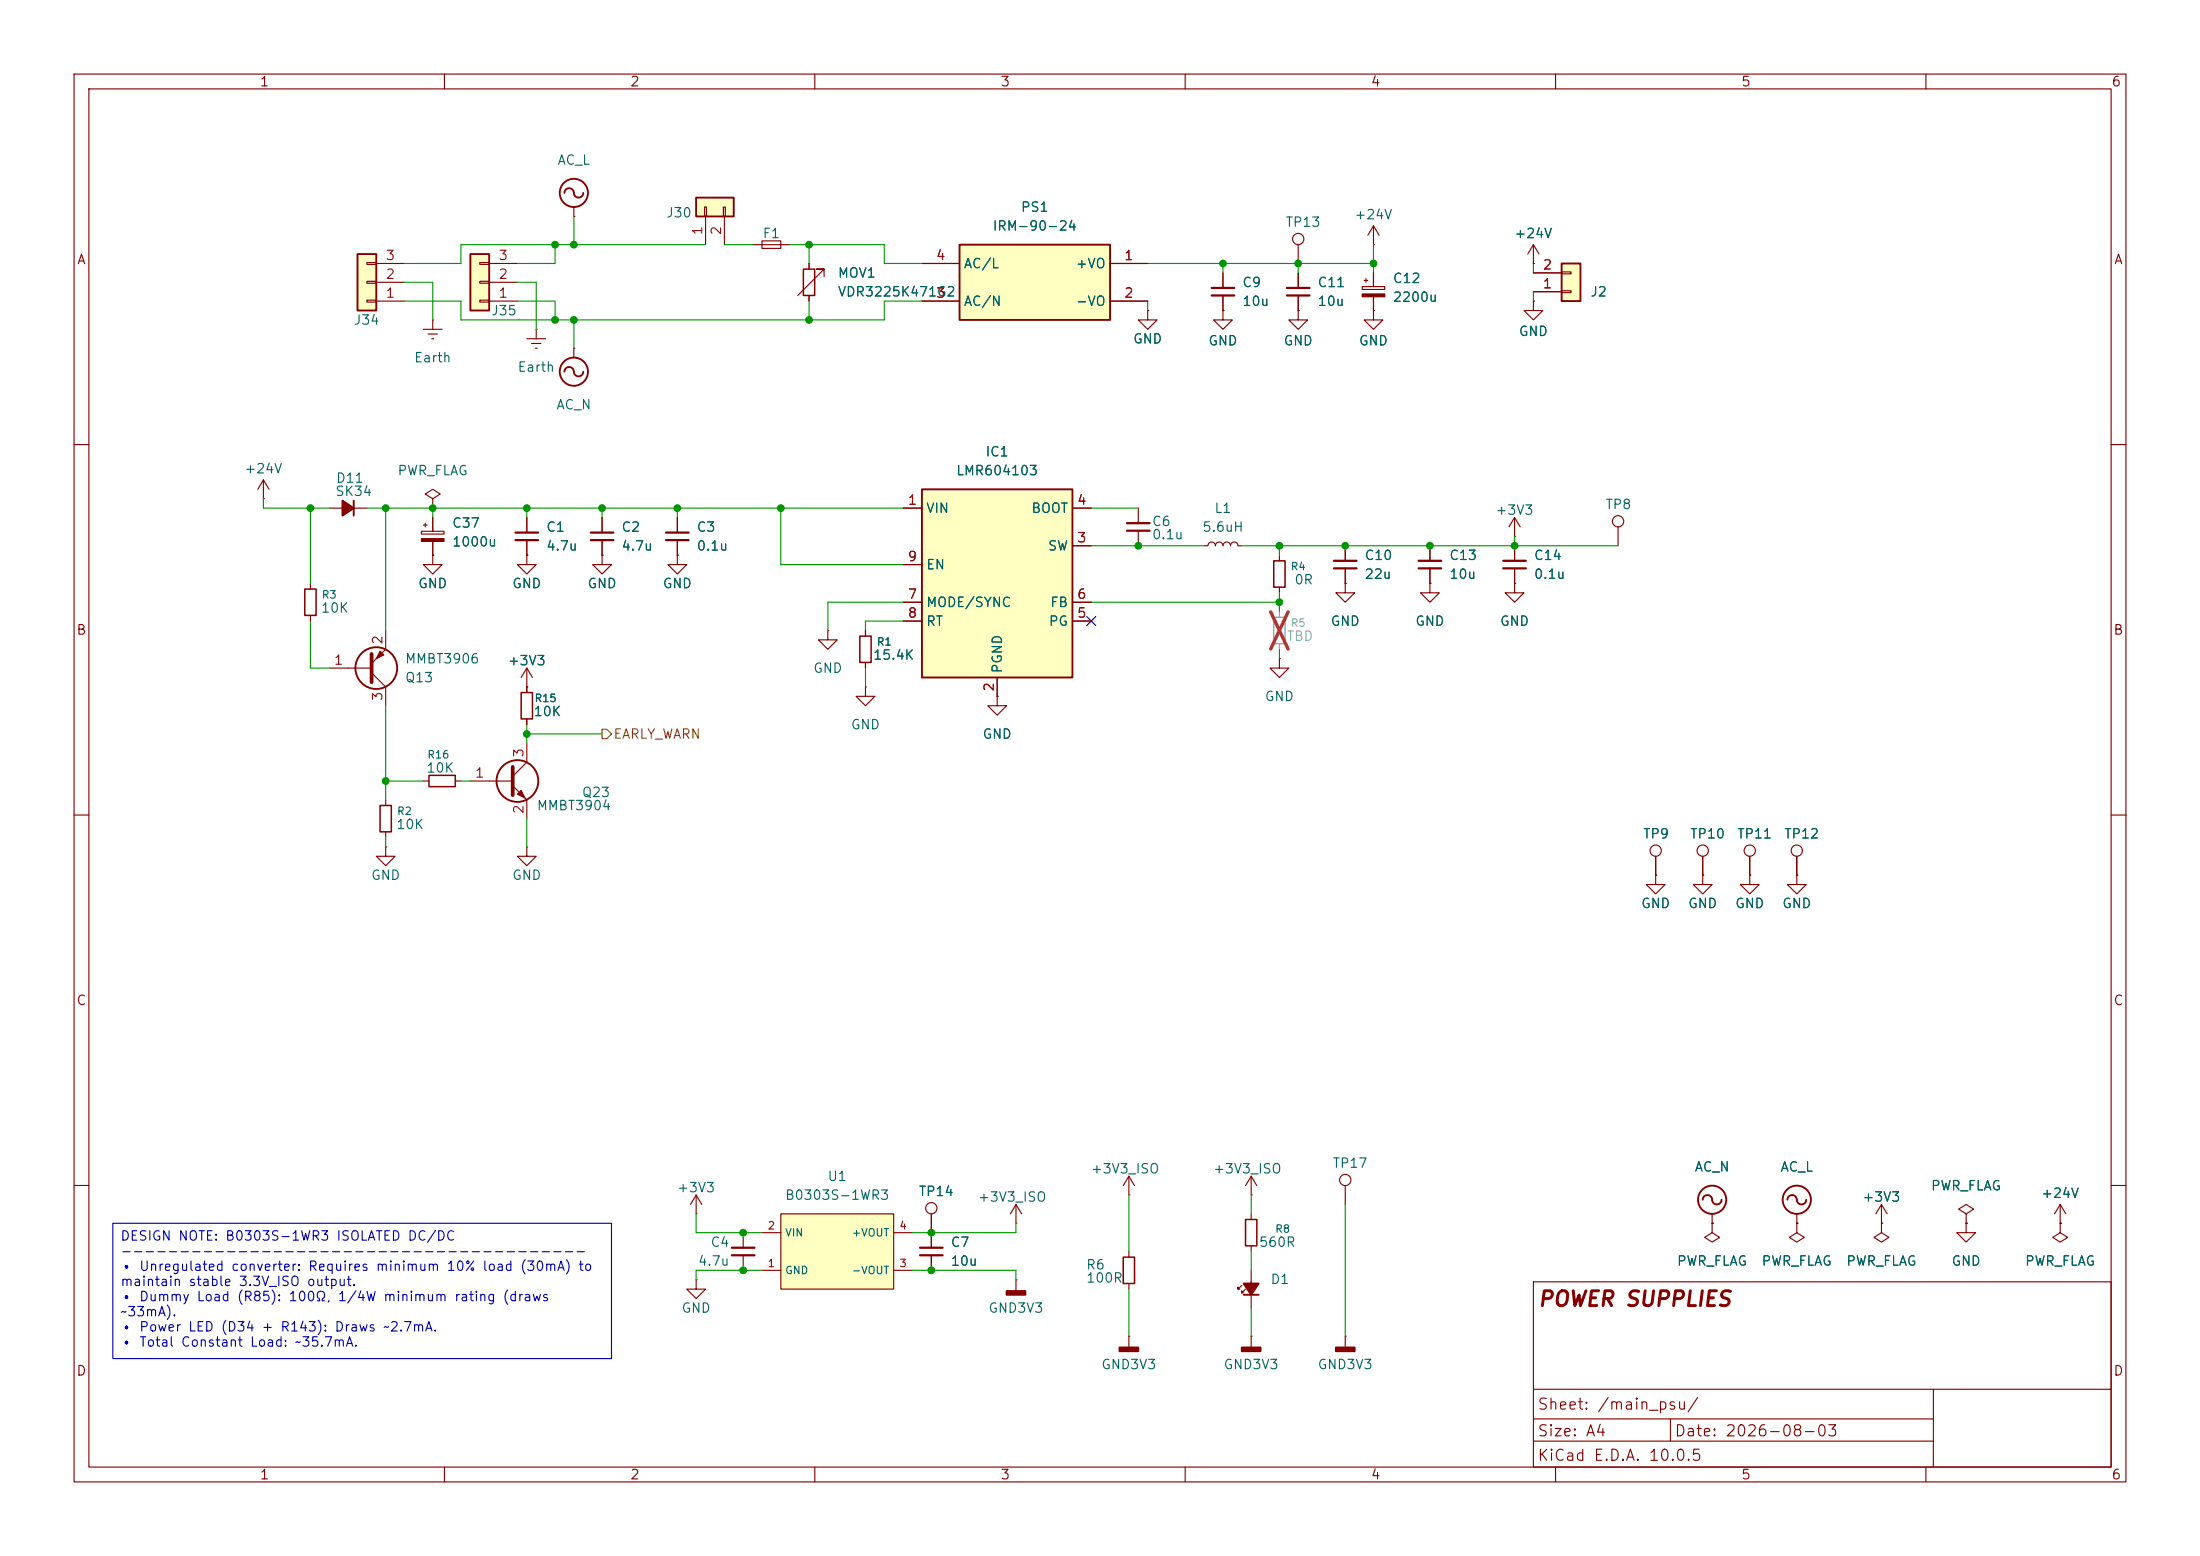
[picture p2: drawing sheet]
<svg xmlns="http://www.w3.org/2000/svg" width="297mm" height="210mm" viewBox="0 0 297 210" stroke-linecap="round" stroke-linejoin="round" font-family="sans-serif">
<g fill="none" stroke="#840000" stroke-width=".15">
<path d="M10 10h277v190h-277zM12 12h273v186h-273zM60 10v2M110 10v2M160 10v2M210 10v2M260 10v2M10 60h2M285 60h2M71.1 92.7v.8M71.1 97v.8M10 110h2"/>
<path d="M285 110h2M10 160h2M207 173h78v25h-78zM285 160h2M60 198v2M110 198v2M160 198v2M207 194.5h54M207 191.5h54M207 187.5h78M210 198v2M225.5 191.5v3"/>
<path d="M260 198v2M261 187.5v10.5"/>
</g>
<path d="M70.4 93.5h1.5v3.5h-1.5z" fill="none" stroke="#840000" stroke-width=".2"/>
<path d="M48.3 34.3h2.5v7.6h-2.5z" fill="#ffffc2"/>
<path d="M48.3 34.3h2.5v7.6h-2.5z" fill="none" stroke="#840000" stroke-width=".25"/>
<path d="M49.5 38h1.3v.2h-1.3zM49.5 35.4h1.3v.3h-1.3zM50.8 38.1h3.8M50.8 35.6h3.8M49.5 40.5h1.3v.3h-1.3zM50.8 40.6h3.8M91.4 69.9v2M91.4 72.9v2M116.8 85.1v.8M116.8 89.4v.8" fill="none" stroke="#840000" stroke-width=".15"/>
<path d="M89.9 71.9h3.1M89.9 72.9h3.1" fill="none" stroke="#840000" stroke-width=".3"/>
<path d="M116.1 85.9h1.5v3.5h-1.5z" fill="none" stroke="#840000" stroke-width=".2"/>
<path d="M124.5 66h20.3v25.4h-20.3z" fill="#ffffc2"/>
<path d="M124.5 66h20.3v25.4h-20.3z" fill="none" stroke="#840000" stroke-width=".25"/>
<g fill="none" stroke="#840000" stroke-width=".15">
<path d="M58.4 67.3l1-.6-1-.7-1 .7 1 .6v1.3M58.4 68.6h.1M121.9 68.6h2.6M121.9 76.2h2.6M144.8 68.6h2.5M144.8 73.7h2.5M121.9 83.8h2.6M121.9 81.3h2.6M134.6 91.4v2.6M144.8 83.8h2.5M144.8 81.3h2.5M94 172.7v1.3h1.2l-1.2 1.3-1.3-1.3h1.3"/>
<path d="M94 172.7h.1"/>
</g>
<path d="M94 26.7h5.1v2.5h-5.1z" fill="#ffffc2"/>
<g fill="none" stroke="#840000" stroke-width=".25">
<path d="M76.2 26a.67 .67 0 0 1 .8-.6 .67 .67 0 0 1 .5 .9 .64 .64 0 0 0 .7 .4 .64 .64 0 0 0 .5-.7M94 26.7h5.1v2.5h-5.1z"/>
<circle cx="77.5" cy="26" r="1.9"/>
</g>
<g fill="none" stroke="#840000" stroke-width=".15">
<path d="M77.5 29.2h.1M77.5 27.9v1.3M95.1 27.9h.3v1.3h-.3zM95.2 29.2v3.8M97.7 27.9h.2v1.3h-.2zM97.8 29.2v3.8M101.6 33h5.1M102.9 32.5h2.5v1h-2.5zM57.1 44.5h2.6M57.8 45.1h1.3M58.3 45.7h.2M58.4 43.2h.1"/>
<path d="M58.4 43.2v1.3M242.6 165.1v1.3l1 .6-1 .6-1-.6 1-.6M242.6 165.1h.1"/>
</g>
<path d="M63.5 34.3h2.5v7.6h-2.5z" fill="#ffffc2"/>
<g fill="none" stroke="#840000" stroke-width=".25">
<path d="M63.5 34.3h2.5v7.6h-2.5zM76.2 50.2a.67 .67 0 0 1 .8-.7 .67 .67 0 0 1 .5 .9 .64 .64 0 0 0 .7 .4 .64 .64 0 0 0 .5-.6"/>
<circle cx="77.5" cy="50.2" r="1.9"/>
</g>
<g fill="none" stroke="#840000" stroke-width=".15">
<path d="M64.8 38h1.2v.2h-1.2zM64.8 35.4h1.2v.3h-1.2zM66 38.1h3.8M66 35.6h3.8M64.8 40.5h1.2v.3h-1.2zM66 40.6h3.8M77.5 47h.1M77.5 47v1.3M111.8 85.1v1.3h1.2l-1.2 1.2-1.3-1.2h1.3M111.8 85.1h.1M116.8 92.7v1.3h1.3l-1.3 1.3-1.2-1.3h1.2M116.8 92.7h.1"/>
<path d="M52.1 114.3v1.3h1.2l-1.2 1.2-1.3-1.2h1.3M52.1 114.3h.1M52.1 108v.7M52.1 112.3v.7M57.1 105.4h.8M61.5 105.4h.7"/>
</g>
<path d="M51.3 108.7h1.5v3.6h-1.5zM57.9 104.6h3.6v1.6h-3.6z" fill="none" stroke="#840000" stroke-width=".2"/>
<path d="M129.5 33h20.4v10.2h-20.4z" fill="#ffffc2"/>
<path d="M129.5 33h20.4v10.2h-20.4z" fill="none" stroke="#840000" stroke-width=".25"/>
<path d="M124.5 35.6h5M149.9 35.6h5M124.5 40.6h5M149.9 40.6h5M94 163.8h.1M94 161.3l-.8 1.3M94 161.3l.7 1.3M94 161.3v2.5M100.3 166.4v2M100.3 169.4v2.1" fill="none" stroke="#840000" stroke-width=".15"/>
<path d="M98.8 168.4h3.1M98.8 169.4h3.1" fill="none" stroke="#840000" stroke-width=".3"/>
<path d="M105.4 163.8h15.2v10.2h-15.2z" fill="#ffffc2"/>
<g fill="none" stroke="#840000" stroke-width=".15">
<path d="M109.2 35.6v.7M109.2 39.9v.7M111.3 37.3v-1h-1.1h1.1l-3.6 3.6M175.3 33v2.6M175.3 36.8v2.1M175.3 39.9v2M183.9 38.7h3v.4h-3zM184.1 37.8h.6M184.4 37.6v.5M185.4 33h.1M185.4 30.5l-.7 1.3M185.4 30.5l.8 1.3"/>
<path d="M185.4 30.5v2.5M185.4 36.8v1.9M207 35.6h.1M207 33l-.8 1.3M207 33l.8 1.3M207 33v2.6M71.1 45.7h2.6M71.8 46.4h1.2M72.3 47h.2M72.4 44.5h.1M72.4 44.5v1.2M175.3 41.9v1.3h1.2l-1.2 1.3-1.3-1.3h1.3"/>
<path d="M175.3 41.9h.1M185.4 41.9v1.3h1.3l-1.3 1.3-1.3-1.3h1.3M185.4 41.9h.1M185.4 40.1v1.8M207 40.6v1.3h1.3l-1.3 1.3-1.3-1.3h1.3M207 40.6h.1M35.6 67.3h.1M35.6 64.8l-.8 1.2M35.6 64.8l.7 1.2M35.6 64.8v2.5M41.9 78.7v.8M44.4 68.6h5.1"/>
<path d="M56.9 71.7h3v.4h-3zM57.1 70.9h.6M57.4 70.6v.5M58.4 74.9v1.3h1.3l-1.3 1.3-1.3-1.3h1.3M58.4 74.9h.1M58.4 69.9v1.8M58.4 73.1v1.8M71.1 74.9v1.3h1.3l-1.3 1.3-1.3-1.3h1.3M71.1 74.9h.1M71.1 69.9v2M71.1 72.9v2M81.3 74.9v1.3h1.2l-1.2 1.3-1.3-1.3h1.3"/>
<path d="M81.3 74.9h.1M81.3 69.9v2M81.3 72.9v2M91.4 74.9v1.3h1.3l-1.3 1.3-1.2-1.3h1.2M91.4 74.9h.1M41.9 83.1v.7M44.4 90.2h5.8M50.2 90.8l1.9 1.9v2.6M52.1 85.1v2.5l-1.9 1.9M71.1 92.7h.1M71.1 90.2v2.5M71.1 90.2l-.7 1.2"/>
<path d="M71.1 90.2l.8 1.2M63.5 105.4h5.7M69.2 106l1.9 2v2.5M71.1 114.3v1.3h1.3l-1.3 1.2-1.3-1.2h1.3M71.1 114.3h.1M71.1 100.3v2.6l-1.9 1.9M102.9 171.5h2.5M102.9 166.4h2.5M105.4 163.8h15.2v10.2h-15.2zM120.6 171.5h2.6M120.6 166.4h2.6"/>
<circle cx="175.3" cy="32.3" r=".76"/>
</g>
<path d="M173.7 38.9h3.1M173.7 39.9h3.1M69.6 71.9h3M69.6 72.9h3M79.8 71.9h3M79.8 72.9h3" fill="none" stroke="#840000" stroke-width=".3"/>
<path d="M50.2 88.3v3.8M69.2 103.5v3.8" fill="none" stroke="#840000" stroke-width=".51"/>
<g fill="none" stroke="#840000" stroke-width=".25">
<path d="M47.8 67.6v2"/>
<circle cx="50.8" cy="90.2" r="2.82"/>
<circle cx="69.8" cy="105.4" r="2.82"/>
</g>
<g fill="#840000" stroke="#840000" stroke-width=".15">
<path d="M69.8 107.2l.6-.5 .5 1z"/>
<path d="M56.9 72.7h3v.4h-3z"/>
<path d="M51.3 87.9l.5 .5-1 .5z"/>
<path d="M183.9 39.7h3v.4h-3z"/>
</g>
<path d="M108.5 36.3h1.5v3.6h-1.5zM41.1 79.5h1.6v3.6h-1.6z" fill="none" stroke="#840000" stroke-width=".2"/>
<path d="M46.2 67.6l1.6 1-1.6 1z" fill="#840000" stroke="#840000" stroke-width=".25"/>
<path d="M210.8 35.6h2.6v5h-2.6z" fill="#ffffc2"/>
<g fill="none" stroke="#840000" stroke-width=".25">
<path d="M210.8 35.6h2.6v5h-2.6zM167.9 174.8h2M229.9 161.9a.67 .67 0 0 1 .7-.6 .67 .67 0 0 1 .6 .8 .64 .64 0 0 0 .7 .4 .64 .64 0 0 0 .5-.6M241.3 161.9a.67 .67 0 0 1 .8-.6 .67 .67 0 0 1 .5 .8 .64 .64 0 0 0 .7 .4 .64 .64 0 0 0 .5-.6"/>
<circle cx="231.1" cy="161.9" r="1.9"/>
<circle cx="242.6" cy="161.9" r="1.9"/>
</g>
<g fill="none" stroke="#840000" stroke-width=".15">
<path d="M109.2 35.6v.7M109.2 39.9v.7M124.5 35.6h5M149.9 35.6h5M165.1 36.8v2.1M165.1 39.9v2M175.3 36.8v2.1M175.3 39.9v2M185.4 36.8v1.9M207 35.6h.1M207 39.4h3.8M207 36.8h3.8"/>
<path d="M210.8 39.2h1.3v.3h-1.3zM210.8 36.7h1.3v.3h-1.3zM124.5 40.6h5M149.9 40.6h5M154.9 41.9v1.3h1.3l-1.3 1.3-1.2-1.3h1.2M154.9 41.9h.1M165.1 41.9v1.3h1.3l-1.3 1.3-1.3-1.3h1.3M165.1 41.9h.1M175.3 41.9h.1M185.4 41.9h.1M185.4 40.1v1.8M207 40.6h.1"/>
<path d="M58.4 74.9h.1M58.4 69.9v1.8M58.4 73.1v1.8M71.1 74.9h.1M71.1 69.9v2M71.1 72.9v2M81.3 74.9h.1M81.3 69.9v2M81.3 72.9v2M91.4 74.9h.1M91.4 69.9v2M91.4 72.9v2"/>
<path d="M121.9 68.6h2.6M121.9 76.2h2.6M144.8 73.7h2.5M144.8 68.6h2.5M153.7 68.6v2M153.7 71.6v2.1M162.6 73.7h.5a.51 .51 0 0 1 .5-.5 .51 .51 0 0 1 .5 .5 .51 .51 0 0 1 .5-.5 .51 .51 0 0 1 .5 .5 .51 .51 0 0 1 .5-.5 .51 .51 0 0 1 .5 .5 .51 .51 0 0 1 .5-.5 .51 .51 0 0 1 .5 .5h.5M172.7 74.9v.8M172.7 79.2v.8M181.6 78.7v1.3h1.3l-1.3 1.3-1.3-1.3h1.3M181.6 78.7h.1M181.6 73.7v2"/>
<path d="M181.6 76.7v2M193 78.7v1.3h1.3l-1.3 1.3-1.2-1.3h1.2M193 78.7h.1M193 73.7v2M193 76.7v2M204.5 72.4h.1M204.5 78.7v1.3h1.2l-1.2 1.3-1.3-1.3h1.3M204.5 78.7h.1M204.5 69.9l-.8 1.2M204.5 69.9l.7 1.2M204.5 69.9v2.5M204.5 73.7v2"/>
<path d="M204.5 76.7v2M218.4 71.1v2.6M71.1 92.7h.1M71.1 92.7v.8M71.1 97v.8M116.8 85.1v.8M116.8 89.4v.8M121.9 83.8h2.6M121.9 81.3h2.6M134.6 94v1.3h1.3l-1.3 1.2-1.3-1.2h1.3M134.6 94h.1M134.6 91.4v2.6"/>
<path d="M144.8 83.8h2.5M144.8 81.3h2.5M172.7 88.9v1.3h-1.3l1.3 1.2 1.3-1.2h-1.3M172.7 88.9h.1M223.5 118.1v1.3h1.3l-1.3 1.3-1.3-1.3h1.3M223.5 118.1h.1M223.5 115.6v2.5M229.9 118.1v1.3h1.2l-1.2 1.3-1.3-1.3h1.3M229.9 118.1h.1M229.9 115.6v2.5M236.2 118.1v1.3h1.3l-1.3 1.3-1.3-1.3h1.3M236.2 118.1h.1"/>
<path d="M236.2 115.6v2.5M242.6 118.1v1.3h1.2l-1.2 1.3-1.3-1.3h1.3M242.6 118.1h.1M242.6 115.6v2.5M152.4 158.8l.8 1.2M152.4 158.8l-.8 1.2M152.4 158.8v2.5M168.9 158.8v2.5M168.9 158.8l.8 1.2M168.9 158.8l-.8 1.2M125.7 163.8v4.6M125.7 169.4v2.1"/>
<path d="M137.2 165.1h.1M137.2 172.7h.1M137.2 162.6l.7 1.2M137.2 162.6l-.8 1.2M137.2 162.6v2.5M137.2 172.7v1.5M152.4 161.3h.1M152.4 168.9v.8M152.4 173.2v.8M167.6 173.5l-.5 .5v-.3v.3h.3M168.1 174l-.5 .5v-.3v.3h.3M168.9 161.3h.1"/>
<path d="M168.9 163.8v.8M168.9 168.1v.8M168.9 171.5v5M181.6 160v2.6M231.1 165.1v1.3l1.1 .6-1.1 .6-1-.6 1-.6M231.1 165.1h.1M231.1 163.8v1.3M242.6 165.1h.1M242.6 163.8v1.3M254 165.1v1.3l1 .6-1 .6-1-.6 1-.6M254 165.1h.1M254 162.6l-.8 1.2"/>
<path d="M254 162.6l.8 1.2M254 162.6v2.5M265.4 165.1v1.3h1.3l-1.3 1.2-1.2-1.2h1.2M265.4 165.1h.1M265.4 163.8l1-.6-1-.6-1 .6 1 .6v1.3M278.1 165.1v1.3l1 .6-1 .6-1-.6 1-.6M278.1 165.1h.1M278.1 162.6l-.7 1.2M278.1 162.6l.8 1.2M278.1 162.6v2.5M152.4 180.3h.1M152.4 180.3v1.6"/>
<path d="M168.9 180.3h.1M168.9 180.3v1.6M181.6 180.3h.1M181.6 180.3v1.6"/>
<circle cx="218.4" cy="70.4" r=".76"/>
<circle cx="223.5" cy="114.8" r=".76"/>
<circle cx="229.9" cy="114.8" r=".76"/>
<circle cx="236.2" cy="114.8" r=".76"/>
<circle cx="242.6" cy="114.8" r=".76"/>
<circle cx="181.6" cy="159.3" r=".76"/>
<circle cx="125.7" cy="163.1" r=".76"/>
</g>
<path d="M163.6 38.9h3M163.6 39.9h3M152.1 70.6h3.1M152.1 71.6h3.1M180.1 75.7h3M180.1 76.7h3M191.5 75.7h3.1M191.5 76.7h3.1M202.9 75.7h3.1M202.9 76.7h3.1M124.2 168.4h3.1M124.2 169.4h3.1" fill="none" stroke="#840000" stroke-width=".3"/>
<g fill="#840000" stroke="#840000" stroke-width=".25">
<path d="M151.1 181.9h2.6v.5h-2.6z"/>
<path d="M135.9 174.2h2.5v.6h-2.5z"/>
<path d="M180.3 181.9h2.6v.5h-2.6z"/>
<path d="M167.6 181.9h2.6v.5h-2.6z"/>
<path d="M167.9 173.2h2l-1 1.6z"/>
</g>
<path d="M172 75.7h1.5v3.5h-1.5zM151.6 169.7h1.6v3.5h-1.6zM168.1 164.6h1.6v3.5h-1.6z" fill="none" stroke="#840000" stroke-width=".2"/>
<path d="M172 83.3h1.5v3.6h-1.5z" fill="none" stroke="#a1a1a1" stroke-width=".2"/>
<path d="M172.7 82.6v.7M172.7 86.9v.7" fill="none" stroke="#a1a1a1" stroke-width=".15"/>
<path d="M171.5 82.6l2.4 5M173.9 82.6l-2.4 5" fill="none" stroke="#e12e31" stroke-width=".46"/>
<path d="M81.3 98.4h.6l.6 .7-.6 .6h-.6z" fill="none" stroke="#725600" stroke-width=".15"/>
<g fill="none" stroke="#009600" stroke-width=".15">
<path d="M54.6 38.1h3.8v5.1M69.8 38.1h2.6v6.4M74.9 33v2.6h-5.1M77.5 29.2v3.8M95.2 33h-33v2.6h-7.6M97.8 33h3.8M106.7 33h12.7v2.6h5.1M109.2 33v2.6M154.9 35.6h30.5M165.1 35.6v1.2M175.3 35.6v1.2M185.4 33v3.8"/>
<path d="M207 35.6v1.2M207 39.4v1.2M54.6 40.6h7.6v2.6h57.2v-2.6h5.1M69.8 40.6h5.1v2.6M77.5 43.2v3.8M109.2 40.6v2.6M154.9 40.6v1.3M35.6 67.3v1.3h8.8M41.9 68.6v10.1M49.5 68.6h72.4M52.1 68.6v16.5M58.4 68.6v1.3"/>
<path d="M71.1 68.6v1.3M81.3 68.6v1.3M91.4 68.6v1.3M105.4 68.6v7.6h16.5M147.3 68.6h6.4M147.3 73.7h15.3M167.6 73.7h50.8M172.7 73.7v1.2M204.5 72.4v1.3M41.9 83.8v6.4h2.5M52.1 95.3v12.7M71.1 97.8v2.5"/>
<path d="M71.1 99.1h10.2M116.8 90.2v2.5M121.9 83.8h-5.1v1.3M121.9 81.3h-10.1v3.8M147.3 81.3h25.4M172.7 80v2.6M172.7 87.6v1.3M52.1 113v1.3M52.1 105.4h5M62.2 105.4h1.3M71.1 110.5v3.8M94 163.8v2.6h8.9"/>
<path d="M102.9 171.5h-8.9v1.2M123.2 171.5h14v1.2M137.2 165.1v1.3h-14M152.4 161.3v7.6M152.4 174v6.3M168.9 161.3v2.5M168.9 168.9v2.6M168.9 176.5v3.8M181.6 162.6v17.7"/>
</g>
<path d="M146.7 83.2l1.2 1.2M147.9 83.2l-1.2 1.2" fill="none" stroke="#000084" stroke-width=".15"/>
<path d="M15.2 165.1h67.3v18.3h-67.3z" fill="none" stroke="#0000c2" stroke-width=".15"/>
<g fill="#009600" stroke="#009600" stroke-width=".14">
<circle cx="100.3" cy="171.5" r=".46"/>
<circle cx="71.1" cy="99.1" r=".46"/>
<circle cx="52.1" cy="105.4" r=".46"/>
<circle cx="100.3" cy="166.4" r=".46"/>
<circle cx="109.2" cy="43.2" r=".46"/>
<circle cx="109.2" cy="33" r=".46"/>
<circle cx="77.5" cy="33" r=".46"/>
<circle cx="71.1" cy="68.6" r=".46"/>
<circle cx="81.3" cy="68.6" r=".46"/>
<circle cx="105.4" cy="68.6" r=".46"/>
<circle cx="91.4" cy="68.6" r=".46"/>
<circle cx="153.7" cy="73.7" r=".46"/>
<circle cx="74.9" cy="43.2" r=".46"/>
<circle cx="77.5" cy="43.2" r=".46"/>
<circle cx="74.9" cy="33" r=".46"/>
<circle cx="52.1" cy="68.6" r=".46"/>
<circle cx="58.4" cy="68.6" r=".46"/>
<circle cx="41.9" cy="68.6" r=".46"/>
<circle cx="185.4" cy="35.6" r=".46"/>
<circle cx="175.3" cy="35.6" r=".46"/>
<circle cx="165.1" cy="35.6" r=".46"/>
<circle cx="181.6" cy="73.7" r=".46"/>
<circle cx="204.5" cy="73.7" r=".46"/>
<circle cx="193" cy="73.7" r=".46"/>
<circle cx="172.7" cy="81.3" r=".46"/>
<circle cx="125.7" cy="171.5" r=".46"/>
<circle cx="125.7" cy="166.4" r=".46"/>
<circle cx="172.7" cy="73.7" r=".46"/>
</g>
<text font-size="2" fill="#840000" x="207.5" y="176.8">POWER SUPPLIES</text>
<g font-size="1.5" fill="#840000">
<text x="207.5" y="190.6">Sheet: /main_psu/</text>
<text x="207.5" y="197.5">KiCad E.D.A. 10.0.5</text>
<text x="207.5" y="194.2">Size: A4</text>
<text x="226" y="194.2">Date: 2026-08-03</text>
</g>
<g font-size="1.3" fill="#840000">
<text x="35" y="12">1</text>
<text x="85" y="12">2</text>
<text x="135" y="12">3</text>
<text x="185" y="12">4</text>
<text x="235" y="12">5</text>
<text x="285" y="12">6</text>
<text x="10.3" y="36">A</text>
<text x="285.3" y="36">A</text>
<text x="10.2" y="86">B</text>
<text x="285.2" y="86">B</text>
<text x="10.2" y="136">C</text>
<text x="285.2" y="136">C</text>
<text x="10.2" y="186">D</text>
<text x="285.2" y="186">D</text>
<text x="35" y="200">1</text>
<text x="85" y="200">2</text>
<text x="135" y="200">3</text>
<text x="185" y="200">4</text>
<text x="235" y="200">5</text>
<text x="285" y="200">6</text>
</g>
<g font-size="1.3" fill="#006464">
<text x="75.2" y="22.6">AC_L</text>
<text x="89.8" y="29.7">J30</text>
<text x="137.7" y="28.9">PS1</text>
<text x="182.8" y="29.9">+24V</text>
<text x="102.9" y="32.5">F1</text>
<text x="133.9" y="31.4">IRM-90-24</text>
<text x="173.5" y="30.9">TP13</text>
<text x="204.3" y="32.5">+24V</text>
<text x="113" y="37.8">MOV1</text>
<text x="113" y="40.3">VDR3225K471G2</text>
<text x="130" y="41.6">AC/N</text>
<text x="130" y="36.5">AC/L</text>
<text x="145.1" y="36.5">+VO</text>
<text x="145.1" y="41.6">-VO</text>
<text x="167.6" y="39.1">C9</text>
<text x="167.6" y="41.6">10u</text>
<text x="177.8" y="39.1">C11</text>
<text x="177.8" y="41.6">10u</text>
<text x="187.9" y="38.5">C12</text>
<text x="187.9" y="41.1">2200u</text>
<text x="214.6" y="40.3">J2</text>
<text x="47.7" y="44.1">J34</text>
<text x="66.2" y="42.9">J35</text>
<text x="152.9" y="46.7">GND</text>
<text x="163" y="46.9">GND</text>
<text x="173.2" y="46.9">GND</text>
<text x="183.4" y="46.9">GND</text>
<text x="204.9" y="45.7">GND</text>
<text x="55.8" y="49.2">Earth</text>
<text x="69.8" y="50.5">Earth</text>
<text x="75" y="55.6">AC_N</text>
<text x="32.9" y="64.2">+24V</text>
<text x="45.3" y="65.5">D11</text>
<text x="53.6" y="64.5">PWR_FLAG</text>
<text x="129" y="64.5">LMR604103</text>
<text x="133" y="61.9">IC1</text>
<text x="45.2" y="67.3">SK34</text>
<text x="60.9" y="71.5">C37</text>
<text x="124.9" y="69.5">VIN</text>
<text x="139.1" y="69.5">BOOT</text>
<text x="155.4" y="71.3">C6</text>
<text x="163.9" y="69.5">L1</text>
<text x="201.8" y="69.8">+3V3</text>
<text x="216.6" y="69">TP8</text>
<text x="60.9" y="74.1">1000u</text>
<text x="73.6" y="72.1">C1</text>
<text x="73.6" y="74.6">4.7u</text>
<text x="83.8" y="72.1">C2</text>
<text x="83.8" y="74.6">4.7u</text>
<text x="94" y="72.1">C3</text>
<text x="94" y="74.6">0.1u</text>
<text x="124.9" y="77.2">EN</text>
<text x="141.4" y="74.6">SW</text>
<text x="155.4" y="73.1">0.1u</text>
<text x="162.2" y="72.1">5.6uH</text>
<text x="184.1" y="75.9">C10</text>
<text x="195.6" y="75.9">C13</text>
<text x="207" y="75.9">C14</text>
<text x="43.2" y="83">10K</text>
<text x="56.4" y="79.7">GND</text>
<text x="69.1" y="79.7">GND</text>
<text x="79.2" y="79.7">GND</text>
<text x="89.4" y="79.7">GND</text>
<text x="124.9" y="82.2">MODE/SYNC</text>
<text x="141.7" y="82.2">FB</text>
<text x="174.7" y="79.2">0R</text>
<text x="184.1" y="78.4">22u</text>
<text x="195.6" y="78.4">10u</text>
<text x="207" y="78.4">0.1u</text>
<text x="54.6" y="89.9">MMBT3906</text>
<text x="117.8" y="89.4">15.4K</text>
<text x="124.9" y="84.8">RT</text>
<text x="141.5" y="84.8">PG</text>
<text x="179.5" y="84.8">GND</text>
<text x="191" y="84.8">GND</text>
<text x="202.4" y="84.8">GND</text>
<text x="54.6" y="92.4">Q13</text>
<text x="68.5" y="90.1">+3V3</text>
<text x="109.7" y="91.1">GND</text>
<text x="135.6" y="91" transform="rotate(-90 135.6 91)">PGND</text>
<text x="170.7" y="94.9">GND</text>
<text x="71.9" y="97">10K</text>
<text x="114.8" y="98.8">GND</text>
<text x="132.6" y="100">GND</text>
<text x="57.5" y="104.6">10K</text>
<text x="78.5" y="107.9">Q23</text>
<text x="53.4" y="112.2">10K</text>
<text x="72.4" y="109.7">MMBT3904</text>
<text x="221.7" y="113.5">TP9</text>
<text x="228.1" y="113.5">TP10</text>
<text x="234.4" y="113.5">TP11</text>
<text x="240.8" y="113.5">TP12</text>
<text x="50" y="119.1">GND</text>
<text x="69.1" y="119.1">GND</text>
<text x="221.5" y="122.9">GND</text>
<text x="227.8" y="122.9">GND</text>
<text x="234.2" y="122.9">GND</text>
<text x="240.5" y="122.9">GND</text>
<text x="91.3" y="161.2">+3V3</text>
<text x="111.6" y="159.7">U1</text>
<text x="123.9" y="161.7">TP14</text>
<text x="147.2" y="158.7">+3V3_ISO</text>
<text x="163.7" y="158.7">+3V3_ISO</text>
<text x="179.8" y="157.9">TP17</text>
<text x="228.7" y="158.4">AC_N</text>
<text x="240.3" y="158.4">AC_L</text>
<text x="260.6" y="161">PWR_FLAG</text>
<text x="275.5" y="162">+24V</text>
<text x="105.9" y="162.3">B0303S-1WR3</text>
<text x="131.9" y="162.5">+3V3_ISO</text>
<text x="251.3" y="162.5">+3V3</text>
<text x="94.1" y="171.1">4.7u</text>
<text x="95.8" y="168.6">C4</text>
<text x="128.3" y="168.6">C7</text>
<text x="128.3" y="171.1">10u</text>
<text x="146.5" y="171.7">R6</text>
<text x="146.5" y="173.4">100R</text>
<text x="169.9" y="168.6">560R</text>
<text x="171.4" y="173.6">D1</text>
<text x="226.3" y="171.1">PWR_FLAG</text>
<text x="237.7" y="171.1">PWR_FLAG</text>
<text x="249.2" y="171.1">PWR_FLAG</text>
<text x="263.4" y="171.1">GND</text>
<text x="273.3" y="171.1">PWR_FLAG</text>
<text x="91.9" y="177.5">GND</text>
<text x="133.3" y="177.5">GND3V3</text>
<text x="148.6" y="185.1">GND3V3</text>
<text x="165.1" y="185.1">GND3V3</text>
<text x="177.8" y="185.1">GND3V3</text>
</g>
<g font-size="1.3" fill="#a90000">
<text x="52" y="35.4">3</text>
<text x="67.2" y="35.4">3</text>
<text x="95.1" y="31.8" transform="rotate(-90 95.1 31.8)">1</text>
<text x="97.7" y="31.8" transform="rotate(-90 97.7 31.8)">2</text>
<text x="126.3" y="35.4">4</text>
<text x="151.7" y="35.4">1</text>
<text x="52" y="40.5">1</text>
<text x="52" y="38">2</text>
<text x="67.2" y="40.5">1</text>
<text x="67.2" y="38">2</text>
<text x="126.3" y="40.5">3</text>
<text x="151.7" y="40.5">2</text>
<text x="208.2" y="39.2">1</text>
<text x="208.2" y="36.7">2</text>
<text x="122.5" y="68.4">1</text>
<text x="145.3" y="68.4">4</text>
<text x="122.5" y="76.1">9</text>
<text x="145.3" y="73.5">3</text>
<text x="122.5" y="81.1">7</text>
<text x="122.5" y="83.7">8</text>
<text x="145.3" y="83.7">5</text>
<text x="145.3" y="81.1">6</text>
<text x="51.9" y="87.1" transform="rotate(-90 51.9 87.1)">2</text>
<text x="45" y="90">1</text>
<text x="51.9" y="94.7" transform="rotate(-90 51.9 94.7)">3</text>
<text x="134.5" y="93.4" transform="rotate(-90 134.5 93.4)">2</text>
<text x="64" y="105.3">1</text>
<text x="71" y="102.3" transform="rotate(-90 71 102.3)">3</text>
<text x="71" y="110" transform="rotate(-90 71 110)">2</text>
</g>
<text font-size="1.3" fill="#989898" x="173.6" y="86.8">TBD</text>
<text font-size="1.3" fill="#725600" x="82.7" y="100">EARLY_WARN</text>
<g font-size="1.3" fill="#0000c2">
<text x="16.2" y="167.8">DESIGN NOTE: B0303S-1WR3 ISOLATED DC/DC</text>
<text x="16.2" y="169.8">----------------------------------------</text>
<text x="16.2" y="171.8">• Unregulated converter: Requires minimum 10% load (30mA) to</text>
<text x="16.2" y="173.9">maintain stable 3.3V_ISO output.</text>
<text x="16.2" y="175.9">• Dummy Load (R85): 100Ω, 1/4W minimum rating (draws</text>
<text x="16.2" y="178">~33mA).</text>
<text x="16.2" y="180">• Power LED (D34 + R143): Draws ~2.7mA.</text>
<text x="16.2" y="182.1">• Total Constant Load: ~35.7mA.</text>
</g>
<g font-size="1" fill="#006464">
<text x="174.2" y="77.2">R4</text>
<text x="43.4" y="81">R3</text>
<text x="118.3" y="87.4">R1</text>
<text x="72.1" y="95">R15</text>
<text x="57.6" y="102.6">R16</text>
<text x="53.5" y="110.2">R2</text>
<text x="105.9" y="167.1">VIN</text>
<text x="114.9" y="167.1">+VOUT</text>
<text x="172.1" y="166.6">R8</text>
<text x="105.9" y="172.2">GND</text>
<text x="114.9" y="172.2">-VOUT</text>
</g>
<text font-size="1" fill="#989898" x="174.2" y="84.8">R5</text>
<g font-size="1" fill="#a90000">
<text x="103.6" y="166.2">2</text>
<text x="121.3" y="166.2">4</text>
<text x="103.6" y="171.3">1</text>
<text x="121.3" y="171.3">3</text>
</g>
</svg>
